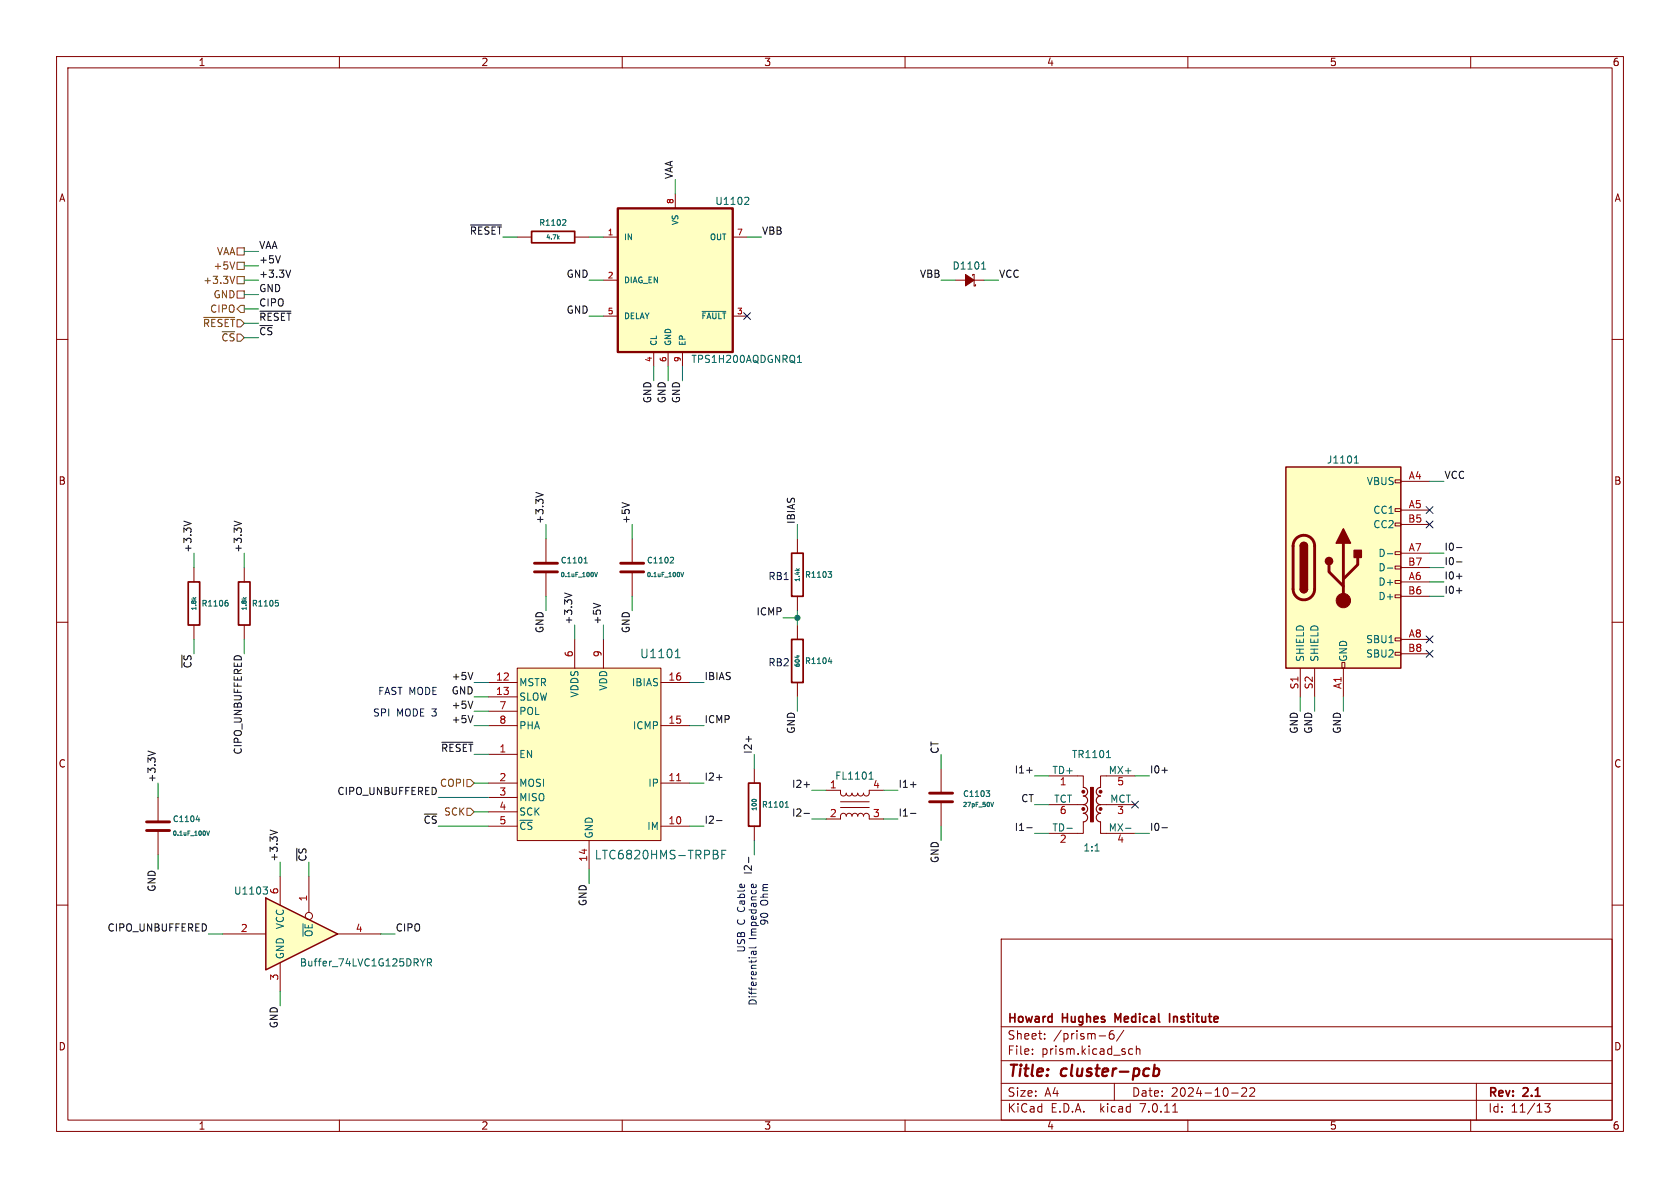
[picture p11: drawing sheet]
<svg xmlns="http://www.w3.org/2000/svg" width="297mm" height="210mm" viewBox="0 0 297 210" stroke-linecap="round" stroke-linejoin="round" font-family="sans-serif">
<g fill="none" stroke="#840000" stroke-width=".18">
<path d="M10 10h277v190h-277zM12 12h273v186h-273zM60 10v2M110 10v2M160 10v2M210 10v2M260 10v2M119.4 34.3v2.5M10 60h2M91.4 41.9h2.6M101.6 41.9h2.5M106.7 49.5h2.5"/>
<path d="M106.7 41.9h2.5M106.7 55.9h2.5M129.5 41.9h2.6M129.5 55.9h2.6M168.9 49.5h1.8M172 48.8v-.3h.2v2h.3v-.2M172.2 49.5h1.8M285 60h2M115.6 62.2v2.6M118.1 62.2v2.6M120.6 62.2v2.6M96.5 95.3v4.3"/>
<path d="M111.8 95.3v4.3M141 95.3v2.5M10 110h2M96.5 101.1v4.3M111.8 101.1v4.3M141 105.4v2.6M141 110.5v2.5M285 110h2M133.3 135.9v2.5M141 120.7v2.5M146 139.7h2.6v.7l.5 .3 .4-.1 .1-.4 .1 .4 .4 .1 .4-.1 .1-.4 .1 .3 .3 .2 .5-.1 .1-.4 .2 .4 .5 .1 .3-.2 .1-.3 .1 .4 .4 .1 .4-.3 .1-.7h2.5M166.4 135.9v4.3"/>
<path d="M10 160h2M27.9 141v4.3M27.9 146.8v4.3M133.3 146.1v2.5M146 144.8h2.6v-.7l.5-.3 .4 .1 .1 .4 .1-.4 .3-.1 .5 .1 .1 .4 .1-.3 .3-.2 .4 .1 .2 .4 .2-.4 .4-.1 .3 .2 .2 .3 .1-.4 .4-.1 .4 .3 .1 .7h2.5M148.6 141.7h5.1M148.6 142.7h5.1M166.4 141.7v4.4M285 160h2M177 166h108v32h-108zM60 198v2M110 198v2"/>
<path d="M160 198v2M177 194.5h108M177 191.5h108M177 187.5h108M177 181.5h108M182.5 186.3v.1M182.5 185.5v.1M184.7 183.6v.1M184.7 182.8v.1M194.3 183.1h1.2M196.8 182.2a.59 .59 0 0 0-.7 .6v.6l.1 .2 .5 .1 .2-.1 .1-.5-.2-.3h-.4l-.3 .3M197 191.5v3"/>
<path d="M198.7 182.1l-1.3 2M199.6 186.3l.2 .1 .4-.1M200.2 185.5l-.4-.1-.2 .1M200.9 185.5l.2-.1 .4 .1v.9M200.9 184.9v1.5M207.3 196.6h.9M210 198v2M217.7 193.2h1.2M219.5 192.4l.6-.1 .2 .1 .1 .3-.9 1.1h.9M221 192.4l.5-.1 .2 .1 .1 .3-.9 1.1h.9M260 198v2M261 191.5v6.5"/>
<path d="M273.1 195.1h.9l-.5 .6 .5 .1v.7l-.3 .1h-.4l-.2-.1"/>
</g>
<path d="M204 189l.2-.1 .6 .1 .1 .3v.5a.66 .66 0 0 1-1 .3M204.1 188.2l-.2 2" fill="none" stroke="#840000" stroke-width=".4"/>
<path d="M94 40.9h7.6v2h-7.6zM140 97.8h2v7.6h-2zM140 113h2v7.7h-2zM132.3 138.4h2.1v7.7h-2.1zM206.8 179.2v1.5M197.6 180.3l-.5-1.1v1.5" fill="none" stroke="#840000" stroke-width=".3"/>
<g fill="none" stroke="#006464" stroke-width=".18">
<path d="M99.6 38.8l.3 .1 .1 .2-.6 .7h.6M131.8 34.9h.5l.1 .3-.8 .9h.8M98.6 42l.3 .3M98.9 41.7l-.3 .3M124.1 55h4.2M173.5 47.6h.8M173.7 46.6l.2-.3v1.3M141 64.1h.7M141.1 63.1l.2-.3v1.3M103.3 99.5h.5M103.4 98.7l.2-.2v1M118.6 98.5l.4 .1 .1 .2-.6 .7h.6"/>
<path d="M105.1 101.2l.3 .7 .2-.7M120.4 101.2l.2 .7 .3-.7M140.8 100.5l.3 .3M140.8 116h.5M141.1 115.9v.4M141.3 100.5l-.3 .2M146.4 101h.6l-.3 .4 .3 .1v.4l-.2 .2h-.3M146.4 117h.7M146.9 116.6v.7M153.6 137.7h.8M153.8 136.8l.2-.3v1.2M174.3 139.8h.7l-.4 .4 .3 .1 .1 .3-.2 .2h-.3"/>
<path d="M34.7 144.9h.6M35.2 144.6v.6M36.5 146.9l.3 .8 .2-.8M133 141.4h.1M133 141.4l.4-.1 .3 .1M138.8 142.7h.6M138.9 141.9l.2-.2v1M175.1 141.8l.3 .8 .3-.8"/>
</g>
<path d="M94.5 99.6h4.1M109.7 99.6h4.1M94.5 101.1h4.1M109.7 101.1h4.1M25.9 146.8h4.1M25.9 145.3h4.1M164.3 141.7h4.1M164.3 140.2h4.1" fill="none" stroke="#840000" stroke-width=".51"/>
<path d="M170.7 48.5l1.5 1-1.5 1z" fill="#840000" stroke="#840000" stroke-width=".18"/>
<path d="M109.2 36.8h20.3v25.4h-20.3z" fill="#ffffc2" stroke="#ffffc2" stroke-width=".18"/>
<path d="M109.2 36.8h20.3v25.4h-20.3z" fill="none" stroke="#840000" stroke-width=".41"/>
<path d="M47 158.8l12.7 6.3-12.7 6.4z" fill="#ffffc2"/>
<path d="M227.3 82.6h20.3v35.5h-20.3zM229.9 96.5a.64 .64 0 0 1 .6-.6 .64 .64 0 0 1 .6 .6M229.9 104.1a.64 .64 0 0 0 .6 .7 .64 .64 0 0 0 .6-.7M47 158.8l12.7 6.3-12.7 6.4z" fill="none" stroke="#840000" stroke-width=".25"/>
<g fill="none" stroke="#840000" stroke-width=".18">
<path d="M246.6 97.5h1v.5h-1zM246.6 92.5h1v.5h-1zM246.6 89.9h1v.5h-1zM246.6 84.8h1v.5h-1zM247.6 85.1h5.1M247.6 90.2h5.1M247.6 97.8h5.1M247.6 92.7h5.1M34.3 100.3v2.6M34.3 110.5v2.5M43.2 100.3v2.6M43.2 110.5v2.5"/>
<path d="M91.4 118.1h25.4v30.5h-25.4zM101.6 113v5.1M106.7 113v5.1M229.9 118.1v5.1M232.4 118.1v5.1M237.2 117.1h.5v1h-.5zM237.5 118.1v5.1M246.6 115.3h1v.5h-1zM246.6 112.8h1v.5h-1zM246.6 105.2h1v.5h-1zM246.6 102.6h1v.5h-1zM246.6 100.1h1v.5h-1z"/>
<path d="M247.6 102.9h5.1M247.6 113h5.1M247.6 105.4h5.1M247.6 100.3h5.1M247.6 115.6h5.1M86.4 133.4h5M86.4 138.4h5M86.4 120.7h5M86.4 123.2h5M86.4 128.3h5M86.4 125.7h5M116.8 138.4h5.1"/>
<path d="M116.8 120.7h5.1M116.8 128.3h5.1M185.4 137.2h6.1v2M200.7 137.2h-6.1v2M49.5 154.9v5.1M54.6 154.9v6.4M86.4 146.1h5M86.4 141h5M86.4 143.5h5M104.1 148.6v5.1M116.8 146.1h5.1M185.4 142.2h5.1"/>
<path d="M191.5 145.3v2h-6.1M194.6 145.3v2h6.1M195.6 142.2h5.1M39.4 165.1h7.6M49.5 170.2v5.1M59.7 165.1h7.6"/>
</g>
<g fill="none" stroke="#006464" stroke-width=".18">
<path d="M239.4 81.9h.8M239.5 80.9l.3-.3v1.3M245.3 97.9h.9M34.1 105.6l.3 .3M34.6 105.6l-.3 .2M40 106.5l.3 .2v.3l-.3 .1M40.1 106.1h.1M43 105.6l.3 .3M43.5 105.6l-.3 .2M48.7 106.1h.5M48.8 106.5h.2l.2 .2-.1 .4h-.3M119.4 116.3h.9"/>
<path d="M119.5 115.1l.3-.4v1.6M245.3 100.4h.9M195.6 133.9h.7M195.9 132.8l.1-.1v1.2M46.5 156.8h.8l-.4 .5 .3 .1 .1 .4-.2 .3h-.4M126.8 151.1l.2 .2-.2 .5M126.8 150.4v.5M127.6 151h.5M128.3 150.3h-.7v1.5M188.6 146.4h1M193.6 150.4h.7M199 146.4h.9"/>
<path d="M75.1 169.5l-.4 .7M75.6 170.2l.6-.1 .1-.2-.1-.3-.6-.1v1.3M75.9 170.2l.4 .6"/>
</g>
<g fill="#ffffc2" stroke="#ffffc2" stroke-width=".18">
<path d="M91.4 118.1h25.4v30.5h-25.4z"/>
<path d="M227.3 82.6h20.3v35.5h-20.3z"/>
</g>
<path d="M119.6 138h.7" fill="none" stroke="#a90000" stroke-width=".18"/>
<path d="M191.5 139.2a.76 .76 0 0 1 .8 .8 .76 .76 0 0 1-.8 .7 .76 .76 0 0 1 .8 .8 .76 .76 0 0 1-.8 .7 .76 .76 0 0 1 .8 .8 .76 .76 0 0 1-.8 .8 .76 .76 0 0 1 .8 .7 .76 .76 0 0 1-.8 .8M194.6 139.2a.76 .76 0 0 0-.8 .8 .76 .76 0 0 0 .8 .7 .76 .76 0 0 0-.8 .8 .76 .76 0 0 0 .8 .7 .76 .76 0 0 0-.8 .8 .76 .76 0 0 0 .8 .8 .76 .76 0 0 0-.8 .7 .76 .76 0 0 0 .8 .8" fill="none" stroke="#840000" stroke-width=".2"/>
<g fill="#840000" stroke="#840000" stroke-width=".18">
<path d="M192.8 139.2h.5v6.1h-.5z"/>
<path d="M190.5 142.2h1z"/>
<path d="M194.6 142.2h1z"/>
<circle cx="191.5" cy="143" r=".25"/>
<circle cx="191.5" cy="140" r=".25"/>
<circle cx="194.6" cy="143" r=".25"/>
<circle cx="194.6" cy="140" r=".25"/>
<circle cx="237.5" cy="106.2" r="1.27"/>
</g>
<path d="M229.2 95.2a1.9 1.9 0 0 1 2-.4 1.9 1.9 0 0 1 1.2 1.7v7.6a1.91 1.91 0 0 1-1.9 1.9 1.91 1.91 0 0 1-1.9-1.9v-7.7l.2-.7zM234.9 99.8v1.3l2.6 2.5M237.5 96v10.2M240 98.6v1.2l-2.5 2.6" fill="none" stroke="#840000" stroke-width=".51"/>
<g fill="#840000" stroke="#840000" stroke-width=".25">
<path d="M229.9 104.1h1.2a.64 .64 0 0 1-.6 .7 .64 .64 0 0 1-.6-.7z"/>
<path d="M229.9 96.5h1.2v7.6h-1.2z"/>
<path d="M230.1 96.1a.64 .64 0 0 1 .6-.2 .64 .64 0 0 1 .4 .6h-1.2z"/>
<path d="M237.5 93.5l1.3 2.5h-2.6z"/>
<path d="M239.4 97.3h1.3v1.3h-1.3z"/>
<circle cx="234.9" cy="99.2" r=".63"/>
</g>
<path d="M33.3 102.9h2v7.6h-2zM42.2 102.9h2v7.6h-2z" fill="none" stroke="#840000" stroke-width=".3"/>
<path d="M36 56.1h5.5M41.5 48.8l-.4 1.3M41.5 46.3l-.4 1.3M41.9 51.4h1.3v1.3h-1.3zM41.9 48.9h1.3v1.3h-1.3zM41.9 46.4h1.3v1.2h-1.3zM41.9 43.8h1.3v1.3h-1.3zM42.5 54h.7v1.2h-.7l-.6-.6zM82.5 137.8h.7l.6 .6-.6 .7h-.7zM82.5 142.9h.7l.6 .6-.6 .6h-.7z" fill="none" stroke="#725600" stroke-width=".18"/>
<g fill="none" stroke="#0f0f0f" stroke-width=".18">
<path d="M83.2 39.8h5.5M45.9 55h5.5M49.6 45.2l-.5 1.3M51.4 47.7l-.4 1.3M32.5 92.1l1.3 .4M41.4 92.1l1.3 .4M94.7 87l1.3 .5M110 88.9l1.2 .4M257.5 99.3h1M257.5 96.8h1M83.6 118.9l-.4 1.2M99.8 104.8l1.3 .4"/>
<path d="M104.9 106.6l1.3 .5M257.5 101.9h1M257.5 104.4h1M26.2 132.8l1.2 .4M78.1 131.2h5.5M83.6 123.9l-.4 1.3M83.6 126.5l-.4 1.3M126.7 137.4h.9M132.4 130.2v.9M142.1 138.7h1M161 138.7h.9M181.5 136.2h1"/>
<path d="M205.4 136.2h1M47.7 146.7l1.3 .5M126.7 145.1h.9M132.4 151.5v1M142.1 143.8h1M161 143.8h.9M181.5 146.3h1M205.4 146.3h1"/>
</g>
<path d="M132.9 156.8l-.1-.3 .3-.2 .2 .6M133.6 156.4v.4M133.1 168.2l.1 .4 .2 .2 .3-.2-.1-.4M133.7 168.2h-.8v.5M133.7 167.4l-.2 .2h-1.1" fill="none" stroke="#0000c2" stroke-width=".18"/>
<g fill="none" stroke="#009600" stroke-width=".18">
<path d="M119.4 31.8v2.5M43.2 49.5h2.5M43.2 59.7h2.5M43.2 44.5h2.5M43.2 47h2.5M43.2 54.6h2.5M43.2 57.2h2.5M43.2 52.1h2.5M104.1 49.5h2.6M104.1 41.9h2.6M104.1 55.9h2.6M132.1 41.9h2.5"/>
<path d="M166.4 49.5h2.5M174 49.5h2.5M115.6 64.8v2.5M118.1 64.8v2.5M120.6 64.8v2.5M34.3 97.8v2.5M43.2 97.8v2.5M96.5 92.7v2.6M111.8 92.7v2.6M141 92.7v2.6M252.7 85.1h2.6M252.7 97.8h2.6"/>
<path d="M34.3 113v2.6M43.2 113v2.6M96.5 105.4v2.6M101.6 110.5v2.5M106.7 110.5v2.5M111.8 105.4v2.6M138.4 109.2h2.6M141 108v2.5M252.7 102.9h2.6M252.7 105.4h2.6M252.7 100.3h2.6M27.9 138.4v2.6"/>
<path d="M83.8 120.7h2.6M83.8 128.3h2.6M83.8 123.2h2.6M83.8 125.7h2.6M83.8 138.4h2.6M121.9 120.7h2.6M121.9 128.3h2.6M121.9 138.4h2.6M133.3 133.4v2.5M141 123.2v2.5M143.5 139.7h2.5M156.2 139.7h2.5"/>
<path d="M166.4 133.4v2.5M182.9 137.2h2.5M200.7 137.2h2.5M229.9 123.2v2.5M232.4 123.2v2.5M237.5 123.2v2.5M27.9 151.1v2.6M49.5 152.4v2.5M54.6 152.4v2.5M77.5 146.1h8.9M77.5 141h8.9M83.8 143.5h2.6"/>
<path d="M104.1 153.7v2.5M121.9 146.1h2.6M133.3 148.6v2.5M143.5 144.8h2.5M156.2 144.8h2.5M166.4 146.1v2.5M182.9 142.2h2.5M182.9 147.3h2.5M200.7 147.3h2.5M36.8 165.1h2.6M49.5 175.3v2.5M67.3 165.1h2.5"/>
</g>
<path d="M131.5 55.3l1.2 1.2M132.7 55.3l-1.2 1.2M252.1 92.1l1.2 1.2M252.1 89.6l1.2 1.2M253.3 92.1l-1.2 1.2M253.3 89.6l-1.2 1.2M252.1 112.4l1.2 1.2M252.1 115l1.2 1.2M253.3 112.4l-1.2 1.2M253.3 115l-1.2 1.2M200.1 141.6l1.2 1.2M201.3 141.6l-1.2 1.2" fill="none" stroke="#000084" stroke-width=".18"/>
<circle cx="141" cy="109.2" r=".46" fill="#009600" stroke="#009600" stroke-width=".18"/>
<g font-size="2.8" fill="#840000">
<text x="178" y="190.9">Title:</text>
<text x="187.7" y="190.9">cluster-pcb</text>
</g>
<g font-size="2.1" fill="#006464">
<text x="113.1" y="116.6">U1101</text>
<text x="105" y="152.1">LTC6820HMS-TRPBF</text>
</g>
<g font-size="2.1" fill="#840000">
<text x="178" y="184">Sheet:</text>
<text x="178" y="181.2">Howard</text>
<text x="186.2" y="184">/prism-6/</text>
<text x="187.9" y="181.2">Hughes</text>
<text x="197.8" y="181.2">Medical</text>
<text x="208" y="181.2">Institute</text>
<text x="178" y="186.7">File:</text>
<text x="184.1" y="186.7">prism.kicad_sch</text>
<text x="178" y="196.9">KiCad</text>
<text x="178" y="194.1">Size:</text>
<text x="184.7" y="194.1">A4</text>
<text x="185.7" y="196.9">E.D.A.</text>
<text x="194.6" y="196.9">kicad</text>
<text x="200" y="194.1">Date:</text>
<text x="201.8" y="196.9">7.0.11</text>
<text x="207" y="194.1">2024-10-22</text>
<text x="263" y="194.3">Rev:</text>
<text x="263" y="196.9">Id:</text>
<text x="267.1" y="196.9">11/13</text>
<text x="269.4" y="194.3">2.1</text>
</g>
<g font-size="1.8" fill="#840000">
<text x="35" y="11.9">1</text>
<text x="85" y="11.9">2</text>
<text x="135" y="11.9">3</text>
<text x="185" y="11.9">4</text>
<text x="235" y="11.9">5</text>
<text x="285" y="11.9">6</text>
<text x="10.3" y="35.9">A</text>
<text x="285.3" y="35.9">A</text>
<text x="10.3" y="85.9">B</text>
<text x="285.3" y="85.9">B</text>
<text x="10.3" y="135.9">C</text>
<text x="285.3" y="135.9">C</text>
<text x="10.3" y="185.9">D</text>
<text x="285.3" y="185.9">D</text>
<text x="35" y="199.9">1</text>
<text x="85" y="199.9">2</text>
<text x="135" y="199.9">3</text>
<text x="185" y="199.9">4</text>
<text x="235" y="199.9">5</text>
<text x="285" y="199.9">6</text>
</g>
<g font-size="1.8" fill="#0f0f0f">
<text x="119" y="31.8" transform="rotate(-90 119 31.8)">VAA</text>
<text x="134.6" y="41.6">VBB</text>
<text x="45.7" y="46.6">+5V</text>
<text x="45.7" y="44.1">VAA</text>
<text x="45.7" y="49.2">+3.3V</text>
<text x="45.7" y="51.7">GND</text>
<text x="100.1" y="49.2">GND</text>
<text x="162.5" y="49.2">VBB</text>
<text x="176.5" y="49.2">VCC</text>
<text x="45.7" y="59.3">~{CS}</text>
<text x="45.7" y="54.3">CIPO</text>
<text x="45.7" y="56.8">~{RESET}</text>
<text x="100.1" y="55.5">GND</text>
<text x="115.2" y="71.4" transform="rotate(-90 115.2 71.4)">GND</text>
<text x="117.8" y="71.4" transform="rotate(-90 117.8 71.4)">GND</text>
<text x="120.3" y="71.4" transform="rotate(-90 120.3 71.4)">GND</text>
<text x="255.3" y="84.7">VCC</text>
<text x="96.2" y="92.7" transform="rotate(-90 96.2 92.7)">+3.3V</text>
<text x="111.4" y="92.7" transform="rotate(-90 111.4 92.7)">+5V</text>
<text x="140.6" y="92.7" transform="rotate(-90 140.6 92.7)">IBIAS</text>
<text x="33.9" y="97.8" transform="rotate(-90 33.9 97.8)">+3.3V</text>
<text x="42.8" y="97.8" transform="rotate(-90 42.8 97.8)">+3.3V</text>
<text x="255.3" y="100">I0-</text>
<text x="255.3" y="97.4">I0-</text>
<text x="255.3" y="102.5">I0+</text>
<text x="255.3" y="105.1">I0+</text>
<text x="96.2" y="112" transform="rotate(-90 96.2 112)">GND</text>
<text x="101.3" y="110.5" transform="rotate(-90 101.3 110.5)">+3.3V</text>
<text x="106.3" y="110.5" transform="rotate(-90 106.3 110.5)">+5V</text>
<text x="111.4" y="112" transform="rotate(-90 111.4 112)">GND</text>
<text x="133.6" y="108.9">ICMP</text>
<text x="33.9" y="118.3" transform="rotate(-90 33.9 118.3)">~{CS}</text>
<text x="79.7" y="125.4">+5V</text>
<text x="79.7" y="122.8">GND</text>
<text x="79.7" y="120.3">+5V</text>
<text x="124.5" y="120.3">IBIAS</text>
<text x="79.7" y="127.9">+5V</text>
<text x="124.5" y="127.9">ICMP</text>
<text x="140.6" y="129.8" transform="rotate(-90 140.6 129.8)">GND</text>
<text x="229.5" y="129.8" transform="rotate(-90 229.5 129.8)">GND</text>
<text x="232.1" y="129.8" transform="rotate(-90 232.1 129.8)">GND</text>
<text x="237.1" y="129.8" transform="rotate(-90 237.1 129.8)">GND</text>
<text x="42.8" y="133.5" transform="rotate(-90 42.8 133.5)">CIPO_UNBUFFERED</text>
<text x="133" y="133.4" transform="rotate(-90 133 133.4)">I2+</text>
<text x="166" y="133.4" transform="rotate(-90 166 133.4)">CT</text>
<text x="179.3" y="136.8">I1+</text>
<text x="203.2" y="136.8">I0+</text>
<text x="27.6" y="138.4" transform="rotate(-90 27.6 138.4)">+3.3V</text>
<text x="59.5" y="140.6">CIPO_UNBUFFERED</text>
<text x="124.5" y="138.1">I2+</text>
<text x="139.9" y="139.4">I2+</text>
<text x="158.7" y="139.4">I1+</text>
<text x="180.4" y="141.9">CT</text>
<text x="74.8" y="145.7">~{CS}</text>
<text x="124.5" y="145.7">I2-</text>
<text x="139.9" y="144.4">I2-</text>
<text x="158.7" y="144.4">I1-</text>
<text x="179.3" y="147">I1-</text>
<text x="203.2" y="147">I0-</text>
<text x="49.2" y="152.4" transform="rotate(-90 49.2 152.4)">+3.3V</text>
<text x="54.3" y="152.4" transform="rotate(-90 54.3 152.4)">~{CS}</text>
<text x="133" y="154.7" transform="rotate(-90 133 154.7)">I2-</text>
<text x="166" y="152.7" transform="rotate(-90 166 152.7)">GND</text>
<text x="27.6" y="157.7" transform="rotate(-90 27.6 157.7)">GND</text>
<text x="103.8" y="160.3" transform="rotate(-90 103.8 160.3)">GND</text>
<text x="18.9" y="164.8">CIPO_UNBUFFERED</text>
<text x="69.8" y="164.8">CIPO</text>
<text x="49.2" y="181.9" transform="rotate(-90 49.2 181.9)">GND</text>
</g>
<g font-size="1.8" fill="#009600">
<text x="83" y="41.6">~{RESET}</text>
<text x="77.9" y="133">~{RESET}</text>
</g>
<g font-size="1.8" fill="#006464">
<text x="126.4" y="36.4">U1102</text>
<text x="168.3" y="47.9">D1101</text>
<text x="122.1" y="64.4">TPS1H200AQDGNRQ1</text>
<text x="234.5" y="82.1">J1101</text>
<text x="241.5" y="86">VBUS</text>
<text x="242.7" y="91">CC1</text>
<text x="242.7" y="93.6">CC2</text>
<text x="243.6" y="98.7">D-</text>
<text x="243.6" y="101.2">D-</text>
<text x="243.6" y="103.7">D+</text>
<text x="243.6" y="106.3">D+</text>
<text x="241.4" y="113.9">SBU1</text>
<text x="230.7" y="117.1" transform="rotate(-90 230.7 117.1)">SHIELD</text>
<text x="233.3" y="117.1" transform="rotate(-90 233.3 117.1)">SHIELD</text>
<text x="238.4" y="117.1" transform="rotate(-90 238.4 117.1)">GND</text>
<text x="241.4" y="116.4">SBU2</text>
<text x="91.7" y="121.5">MSTR</text>
<text x="91.7" y="124.1">SLOW</text>
<text x="102.5" y="123.4" transform="rotate(-90 102.5 123.4)">VDDS</text>
<text x="107.5" y="122.2" transform="rotate(-90 107.5 122.2)">VDD</text>
<text x="111.6" y="121.5">IBIAS</text>
<text x="91.7" y="126.6">POL</text>
<text x="91.7" y="129.1">PHA</text>
<text x="111.8" y="129.1">ICMP</text>
<text x="91.7" y="134.2">EN</text>
<text x="186" y="136.9">TD+</text>
<text x="189.4" y="134.2">TR1101</text>
<text x="195.9" y="136.9">MX+</text>
<text x="91.7" y="139.3">MOSI</text>
<text x="91.7" y="141.8">MISO</text>
<text x="114.5" y="139.3">IP</text>
<text x="147.6" y="138">FL1101</text>
<text x="186.3" y="142">TCT</text>
<text x="196.2" y="142">MCT</text>
<text x="91.7" y="144.4">SCK</text>
<text x="91.7" y="146.9">~{CS}</text>
<text x="105" y="148.3" transform="rotate(-90 105 148.3)">GND</text>
<text x="114.3" y="146.9">IM</text>
<text x="186" y="147.1">TD-</text>
<text x="195.9" y="147.1">MX-</text>
<text x="191.4" y="150.7">1:1</text>
<text x="41.3" y="158.3">U1103</text>
<text x="50.4" y="164.4" transform="rotate(-90 50.4 164.4)">VCC</text>
<text x="55.5" y="165.8" transform="rotate(-90 55.5 165.8)">~{OE}</text>
<text x="50.4" y="169.7" transform="rotate(-90 50.4 169.7)">GND</text>
<text x="52.9" y="171">Buffer_74LVC1G125DRYR</text>
</g>
<g font-size="1.8" fill="#725600">
<text x="37.6" y="47.9">+5V</text>
<text x="38.3" y="45.3">VAA</text>
<text x="35.8" y="50.4">+3.3V</text>
<text x="37.6" y="52.9">GND</text>
<text x="35.8" y="58">~{RESET}</text>
<text x="37" y="55.5">CIPO</text>
<text x="39" y="60.6">~{CS}</text>
<text x="77.7" y="139.3">COPI</text>
<text x="78.4" y="144.4">SCK</text>
</g>
<g font-size="1.8" fill="#a90000">
<text x="248.9" y="84.8">A4</text>
<text x="248.9" y="89.9">A5</text>
<text x="248.8" y="92.5">B5</text>
<text x="248.8" y="100.1">B7</text>
<text x="248.9" y="97.5">A7</text>
<text x="248.8" y="105.2">B6</text>
<text x="248.9" y="102.6">A6</text>
<text x="248.9" y="112.8">A8</text>
<text x="101.3" y="116.3" transform="rotate(-90 101.3 116.3)">6</text>
<text x="106.4" y="116.3" transform="rotate(-90 106.4 116.3)">9</text>
<text x="248.8" y="115.3">B8</text>
<text x="87.6" y="120.4">12</text>
<text x="87.6" y="122.9">13</text>
<text x="88.2" y="125.5">7</text>
<text x="118.1" y="120.4">16</text>
<text x="229.6" y="122" transform="rotate(-90 229.6 122)">S1</text>
<text x="232.2" y="122" transform="rotate(-90 232.2 122)">S2</text>
<text x="237.2" y="121.9" transform="rotate(-90 237.2 121.9)">A1</text>
<text x="88.2" y="128">8</text>
<text x="118.1" y="128">15</text>
<text x="88.2" y="133.1">1</text>
<text x="88.2" y="138.2">2</text>
<text x="88.2" y="140.7">3</text>
<text x="88.2" y="143.3">4</text>
<text x="118.1" y="138.2">11</text>
<text x="146.6" y="139.4">1</text>
<text x="154.2" y="139.4">4</text>
<text x="187.3" y="139.1">1</text>
<text x="197.4" y="139.1">5</text>
<text x="88.2" y="145.8">5</text>
<text x="118.1" y="145.8">10</text>
<text x="146.6" y="144.5">2</text>
<text x="154.2" y="144.5">3</text>
<text x="187.3" y="149.3">2</text>
<text x="187.3" y="144.2">6</text>
<text x="197.4" y="144.2">3</text>
<text x="197.4" y="149.3">4</text>
<text x="103.9" y="152.4" transform="rotate(-90 103.9 152.4)">14</text>
<text x="49.3" y="158.2" transform="rotate(-90 49.3 158.2)">6</text>
<text x="54.4" y="159.5" transform="rotate(-90 54.4 159.5)">1</text>
<text x="42.5" y="164.8">2</text>
<text x="62.8" y="164.8">4</text>
<text x="49.3" y="173.4" transform="rotate(-90 49.3 173.4)">3</text>
</g>
<g font-size="1.8" fill="#0000c2">
<text x="135.7" y="102.6">RB1</text>
<text x="135.7" y="117.9">RB2</text>
<text x="66.7" y="122.9">FAST MODE</text>
<text x="65.8" y="126.8">SPI</text>
<text x="70.1" y="126.8">MODE 3</text>
<text x="135.9" y="160.1" transform="rotate(-90 135.9 160.1)">Ohm</text>
<text x="131.8" y="163.5" transform="rotate(-90 131.8 163.5)">C Cable</text>
<text x="133.8" y="166.1" transform="rotate(-90 133.8 166.1)">Impedance</text>
<text x="135.9" y="163.7" transform="rotate(-90 135.9 163.7)">90</text>
<text x="131.8" y="168.5" transform="rotate(-90 131.8 168.5)">USB</text>
<text x="133.8" y="177.9" transform="rotate(-90 133.8 177.9)">Differential</text>
</g>
<g font-size="1.4" fill="#006464">
<text x="95.2" y="40.1">R1102</text>
<text x="120.1" y="39.9" transform="rotate(-90 120.1 39.9)">VS</text>
<text x="110.2" y="42.6">IN</text>
<text x="125.4" y="42.6">OUT</text>
<text x="110.2" y="50.3">DIAG_EN</text>
<text x="110.2" y="56.6">DELAY</text>
<text x="123.9" y="56.6">~{FAULT}</text>
<text x="116.3" y="61.2" transform="rotate(-90 116.3 61.2)">CL</text>
<text x="118.8" y="61.2" transform="rotate(-90 118.8 61.2)">GND</text>
<text x="121.4" y="61.2" transform="rotate(-90 121.4 61.2)">EP</text>
<text x="99" y="99.8">C1101</text>
<text x="114.3" y="99.8">C1102</text>
<text x="35.5" y="107.4">R1106</text>
<text x="44.4" y="107.4">R1105</text>
<text x="142.2" y="102.3">R1103</text>
<text x="142.2" y="117.6">R1104</text>
<text x="134.6" y="143">R1101</text>
<text x="170.1" y="141.1">C1103</text>
<text x="30.4" y="145.5">C1104</text>
</g>
<g font-size="1.4" fill="#a90000">
<text x="107.3" y="41.7">1</text>
<text x="119.1" y="36.2" transform="rotate(-90 119.1 36.2)">8</text>
<text x="130.2" y="41.7">7</text>
<text x="107.3" y="49.3">2</text>
<text x="107.3" y="55.6">5</text>
<text x="130.2" y="55.6">3</text>
<text x="115.3" y="64.1" transform="rotate(-90 115.3 64.1)">4</text>
<text x="117.9" y="64.1" transform="rotate(-90 117.9 64.1)">6</text>
<text x="120.4" y="64.1" transform="rotate(-90 120.4 64.1)">9</text>
</g>
<g font-size="1.1" fill="#006464">
<text x="96.4" y="42.5">4.7k</text>
<text x="99" y="102.2">0.1uF_100V</text>
<text x="114.2" y="102.2">0.1uF_100V</text>
<text x="141.6" y="103" transform="rotate(-90 141.6 103)">1.4k</text>
<text x="34.9" y="108" transform="rotate(-90 34.9 108)">1.8k</text>
<text x="43.8" y="108" transform="rotate(-90 43.8 108)">1.8k</text>
<text x="141.6" y="118.1" transform="rotate(-90 141.6 118.1)">604</text>
<text x="134" y="143.5" transform="rotate(-90 134 143.5)">100</text>
<text x="170.1" y="142.8">27pF_50V</text>
<text x="30.4" y="147.9">0.1uF_100V</text>
</g>
</svg>
